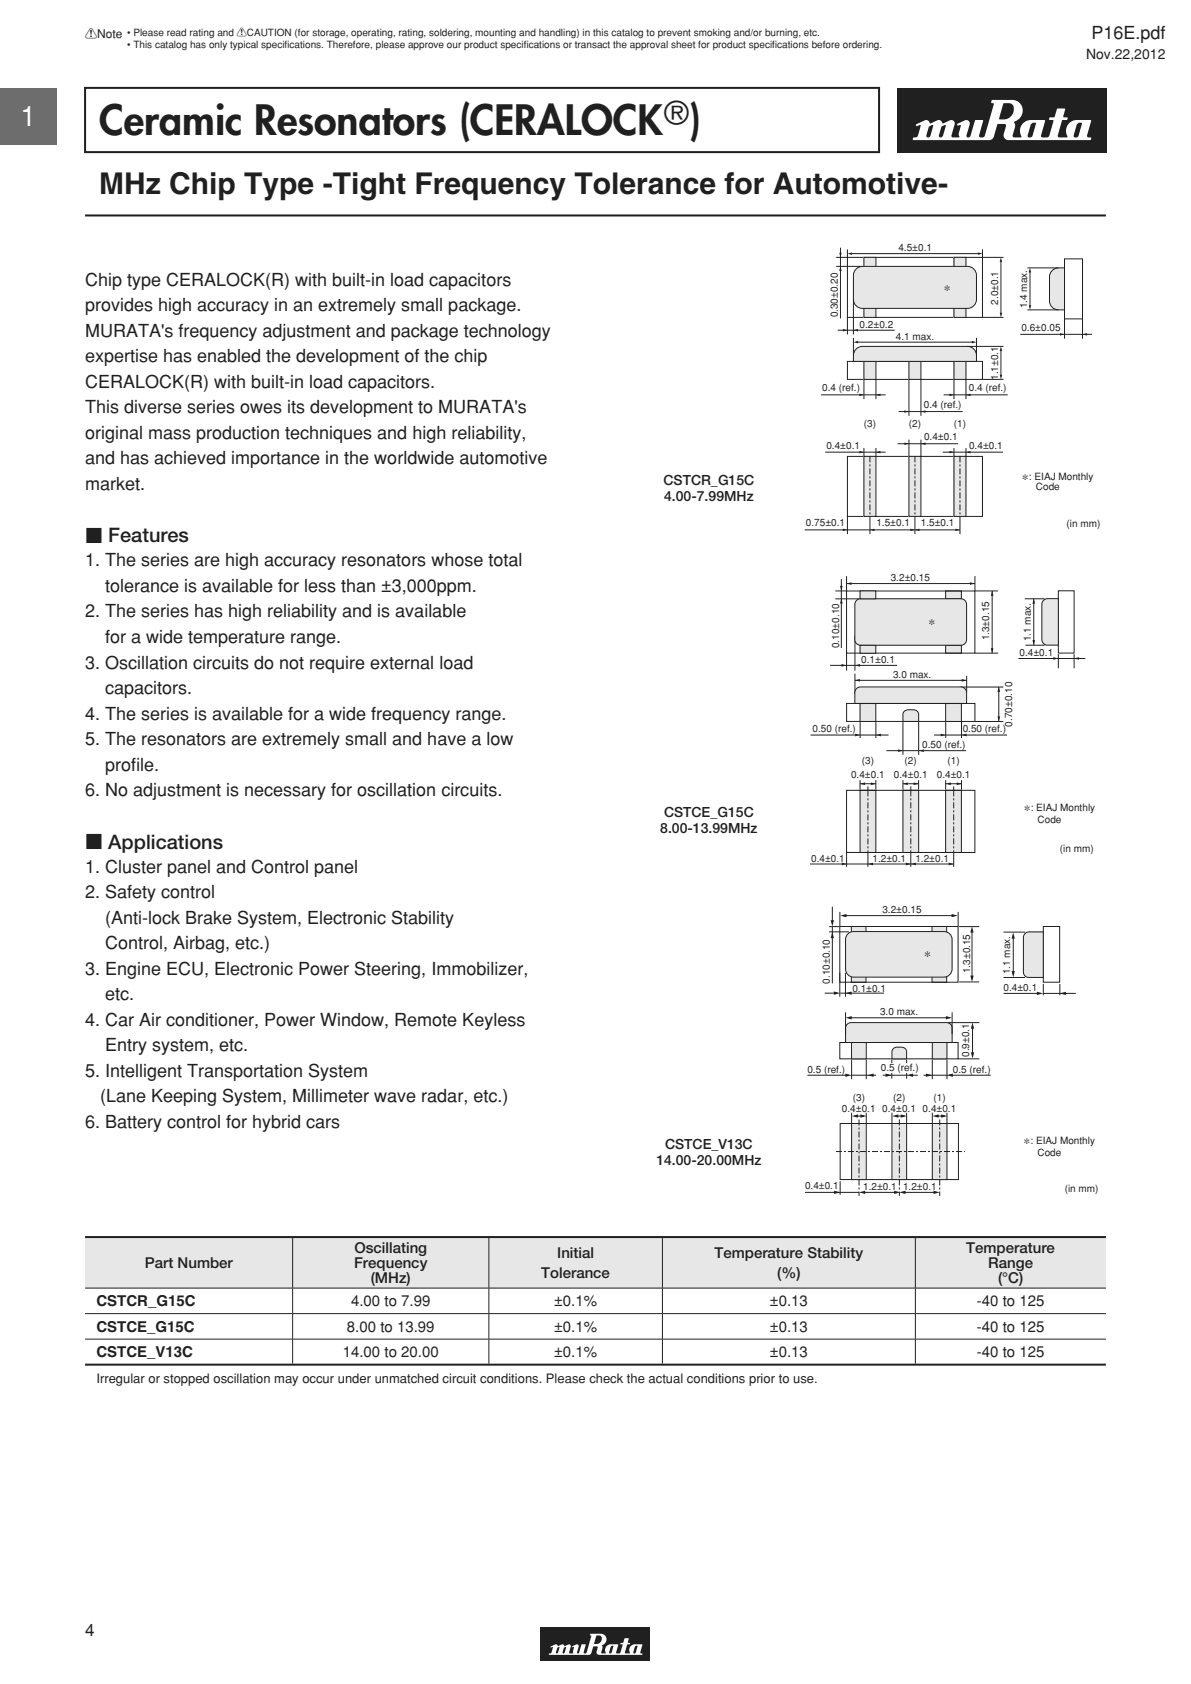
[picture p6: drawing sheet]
<svg xmlns="http://www.w3.org/2000/svg" width="210mm" height="297mm" viewBox="0 0 210 297" stroke-linecap="round" stroke-linejoin="round" font-family="sans-serif">
<path d="M15 15.5h140v11.3h-140z" fill="none" stroke="#231f20" stroke-width=".35"/>
<path d="M158.2 15.5h36.9v11.3h-36.9z" fill="#231f20"/>
<path d="M180.1 24h.1" fill="none" stroke="#231f20" stroke-width=".18"/>
<path d="M161.5 22l1.7-.8a.92 .92 0 0 1 .9 .6l.1-.1v.4l-.4 .2-.5 1.7a.38 .38 0 0 0 .4 .2 .38 .38 0 0 0 .4-.3l.5-1.7-.2-.2-.2 .1v-.4l1.1-.5a.65 .65 0 0 1 .9 .5h.3l-.1 .4-.4 .2-.5 1.6a.4 .4 0 0 0 .5 .4 .4 .4 0 0 0 .3-.5l.5-1.6-.2-.2-.2 .1 .1-.4 1.1-.5a.6 .6 0 0 1 .7 .8l-.5 2.1 .2 .1h1l.2-.1-.1-.6 .3-1.3-.1-.2-.4 .2-.1-.3 1.5-.7a.6 .6 0 0 1 .7 .7l-.6 2v.2l.3 .1h.2l.2-.3 .8-2.7h1.4l-.7 2.8a.59 .59 0 0 0 .7 .2 .59 .59 0 0 0 .4-.5l1.5-5.4-.4-.1 .1-.5 3.6-.1a1.96 1.96 0 0 1 1.8 1.8 1.96 1.96 0 0 1-1.5 2.1l.2 .8-.4 1.8 .2 .1h1.2l.1-.1a1.93 1.93 0 0 1 1.7-2.9h2.3l.2 .1-.4 1.3-1.4-.2 .2-.6-.2-.2-.5 .1-.2 .2-.6 2a.43 .43 0 0 0 .4 .4 .43 .43 0 0 0 .5-.4l.4-1.5 1.4 .2-.3 1.5 .2 .1h1a6 6 0 0 0 .9-2.6v-.4l-.7-.1v-.3l.9-.1 .5-1.5h1.4l-.3 1.4 .1 .1h.6v.3l-.1 .2h-.8l-.8 2.8 .3 .2h1.3l.1-.1a1.95 1.95 0 0 1 1.7-2.9h2.4l.1 .1-.3 1h-1.5l.2-.5-.2-.2a.68 .68 0 0 0-.8 .5l-.5 1.8a.45 .45 0 0 0 .4 .4 .45 .45 0 0 0 .5-.4l.4-1.6h1.5l-.4 1.7 .1 .2 .6 .1v.3l-.2 .1h-14.4a.85 .85 0 0 1-.8-1.1l.4-1.5-.1-.2h-.8l.1-.8h.4a1.75 1.75 0 0 0 1.5-2.7 1.93 1.93 0 0 0-1.6-.2l-.8 2.7 .2 .2h.3l-.1 .8-.7 .1-.6 2.1a.83 .83 0 0 1-.8 .6h-13.4v-.4l.4-.1a.49 .49 0 0 0 .5-.4l.4-1.6-.1-.2-.5 .3z" fill="#fff"/>
<path d="M15 38h180" fill="none" stroke="#e6e7e8" stroke-width=".18"/>
<path d="M15 38h180z" fill="none" stroke="#231f20" stroke-width=".35"/>
<path d="M149.4 45.4h23.8v10.6h-23.8zM187.7 45.7h3.2v10.5h-3.2zM149.4 63.7h23.8v3.2h-23.8zM149.4 80.5h23.8v10.6h-23.8z" fill="none" stroke="#231f20" stroke-width=".18"/>
<path d="M152.3 80.5h2.1v10.6h-2.1z" fill="#e6e7e8"/>
<path d="M152.3 80.5h2.1v10.6h-2.1z" fill="none" stroke="#231f20" stroke-width=".18"/>
<path d="M160.3 80.5h2.1v10.6h-2.1z" fill="#e6e7e8"/>
<path d="M160.3 80.5h2.1v10.6h-2.1z" fill="none" stroke="#231f20" stroke-width=".18"/>
<path d="M168.2 80.5h2.1v10.6h-2.1z" fill="#e6e7e8"/>
<path d="M168.2 80.5h2.1v10.6h-2.1z" fill="none" stroke="#231f20" stroke-width=".18"/>
<path d="M152.3 45.4h2.1v10.6h-2.1z" fill="#e6e7e8"/>
<path d="M152.3 45.4h2.1v10.6h-2.1z" fill="none" stroke="#231f20" stroke-width=".18"/>
<path d="M168.2 45.4h2.1v10.6h-2.1z" fill="#e6e7e8"/>
<path d="M168.2 45.4h2.1v10.6h-2.1z" fill="none" stroke="#231f20" stroke-width=".18"/>
<path d="M152.3 63.7h2.1v3.2h-2.1z" fill="#e6e7e8"/>
<path d="M152.3 63.7h2.1v3.2h-2.1z" fill="none" stroke="#231f20" stroke-width=".18"/>
<path d="M160.3 63.7h2.1v3.2h-2.1z" fill="#e6e7e8"/>
<path d="M160.3 63.7h2.1v3.2h-2.1z" fill="none" stroke="#231f20" stroke-width=".18"/>
<path d="M168.2 63.7h2.1v3.2h-2.1z" fill="#e6e7e8"/>
<path d="M168.2 63.7h2.1v3.2h-2.1z" fill="none" stroke="#231f20" stroke-width=".18"/>
<path d="M151.1 47.3l1-.3h18.5a1.59 1.59 0 0 1 1.6 1.6v4.2a1.59 1.59 0 0 1-1.6 1.6h-18.5a1.59 1.59 0 0 1-1.6-1.6v-4.2l.1-.5z" fill="#e6e7e8"/>
<path d="M151.1 47.3l1-.3h18.5a1.59 1.59 0 0 1 1.6 1.6v4.2a1.59 1.59 0 0 1-1.6 1.6h-18.5a1.59 1.59 0 0 1-1.6-1.6v-4.2l.1-.5z" fill="none" stroke="#231f20" stroke-width=".18"/>
<path d="M185.7 47.6l.9-.4h1.1v7.5a2.08 2.08 0 0 1-2.6-1.1v-4.8v-.5z" fill="#e6e7e8"/>
<path d="M185.7 47.6l.9-.4h1.1v7.5a2.08 2.08 0 0 1-2.6-1.1v-4.8v-.5z" fill="none" stroke="#231f20" stroke-width=".18"/>
<path d="M151.1 61.4l1-.3h18.5a1.59 1.59 0 0 1 1.6 1.6v1h-21.7a2.22 2.22 0 0 1 .6-2.3z" fill="#e6e7e8"/>
<path d="M149.4 44v1.4M150.1 44.7h22.5M173.2 44v1.4M151.1 61.4l1-.3h18.5a1.59 1.59 0 0 1 1.6 1.6v1h-21.7a2.22 2.22 0 0 1 .6-2.3z" fill="none" stroke="#231f20" stroke-width=".18"/>
<g fill="#231f20">
<path d="M172.4 44.5l.8 .2-.8 .2z"/>
<path d="M149.4 44.7l.8-.2v.4z"/>
</g>
<path d="M150.5 59.6v3.1M172.2 59.6v3.1M151.1 60.3h20.4" fill="none" stroke="#231f20" stroke-width=".18"/>
<g fill="#231f20">
<path d="M171.4 60.1l.8 .2-.8 .3z"/>
<path d="M150.5 60.3l.8-.2v.5z"/>
</g>
<path d="M173.2 45.4h3.7M173.2 56h3.7M176.5 46v9.3" fill="none" stroke="#231f20" stroke-width=".18"/>
<g fill="#231f20">
<path d="M176.3 55.2h.4l-.2 .8z"/>
<path d="M176.5 45.4l.2 .8h-.4z"/>
</g>
<path d="M144.8 69.6h11.4M152.3 66.9v3.5M154.4 66.9v3.5" fill="none" stroke="#231f20" stroke-width=".18"/>
<g fill="#231f20">
<path d="M151.5 69.4l.8 .2-.8 .3z"/>
<path d="M154.4 69.6l.9-.2v.5z"/>
</g>
<path d="M147.7 58.2h10M149.4 56v3M150.5 52.8v6.2" fill="none" stroke="#231f20" stroke-width=".18"/>
<g fill="#231f20">
<path d="M148.6 58l.8 .2-.8 .3z"/>
<path d="M150.5 58.2l.8-.2v.5z"/>
</g>
<path d="M147.4 45.4h2M147.4 47h4.7M148.2 43.7v12.5" fill="none" stroke="#231f20" stroke-width=".18"/>
<g fill="#231f20">
<path d="M148 44.6h.4l-.2 .8z"/>
<path d="M148.2 47l.2 .8h-.4z"/>
</g>
<path d="M153.4 80.5v10.6M161.3 80.5v10.6M169.3 80.5v10.6" fill="none" stroke="#231f20" stroke-width=".18" stroke-dasharray="1.1 .4 .4 .4" stroke-linecap="butt"/>
<path d="M145.5 79.7h10.7M152.3 79v1.5M154.4 79v1.5" fill="none" stroke="#231f20" stroke-width=".18"/>
<g fill="#231f20">
<path d="M151.5 79.5l.8 .2-.8 .3z"/>
<path d="M154.4 79.7l.9-.2v.5z"/>
</g>
<path d="M166.2 79.7h10.6M168.2 79v1.5M170.3 79v1.5" fill="none" stroke="#231f20" stroke-width=".18"/>
<g fill="#231f20">
<path d="M167.4 79.5l.8 .2-.8 .3z"/>
<path d="M170.3 79.7l.8-.2v.5z"/>
</g>
<path d="M158.3 78.3h10.6M160.3 77.5v3M162.4 77.5v3" fill="none" stroke="#231f20" stroke-width=".18"/>
<g fill="#231f20">
<path d="M159.5 78l.8 .3-.8 .2z"/>
<path d="M162.4 78.3l.8-.3v.5z"/>
</g>
<path d="M179.9 59h12.7M187.7 56.2v3.5M190.9 56.2v3.5" fill="none" stroke="#231f20" stroke-width=".18"/>
<g fill="#231f20">
<path d="M186.9 58.8l.8 .2-.8 .2z"/>
<path d="M190.9 59l.8-.2v.4z"/>
</g>
<path d="M141.9 93.5h27.4M149.4 91.1v3.1M153.4 91.1v3.1M161.3 91.1v3.1M169.3 91.1v3.1" fill="none" stroke="#231f20" stroke-width=".18"/>
<g fill="#231f20">
<path d="M148.6 93.2l.8 .2-.8 .3z"/>
<path d="M168.5 93.2l.8 .3-.8 .2z"/>
<path d="M153.4 93.5l.8-.3v.5z"/>
<path d="M160.5 93.2l.8 .3-.8 .2z"/>
<path d="M161.3 93.5l.8-.3v.5z"/>
</g>
<path d="M166.4 69.6h11.3M168.2 66.9v3.5M170.3 66.9v3.5" fill="none" stroke="#231f20" stroke-width=".18"/>
<g fill="#231f20">
<path d="M167.4 69.4l.8 .2-.8 .3z"/>
<path d="M170.3 69.6l.8-.2v.5z"/>
</g>
<path d="M158.4 72.6h11.3M160.3 66.9v6.4M162.4 66.9v6.4" fill="none" stroke="#231f20" stroke-width=".18"/>
<g fill="#231f20">
<path d="M159.5 72.4l.8 .2-.8 .2z"/>
<path d="M162.4 72.6l.8-.2v.4z"/>
</g>
<path d="M170.6 61.1h6.3M173.2 66.9h3.7M176.5 61.7v4.6" fill="none" stroke="#231f20" stroke-width=".18"/>
<g fill="#231f20">
<path d="M176.3 66.1h.4l-.2 .8z"/>
<path d="M176.5 61.1l.2 .8h-.4z"/>
</g>
<path d="M181.2 47.2h5.4M181.2 54.7h5.4M181.6 47.9v6.1" fill="none" stroke="#231f20" stroke-width=".18"/>
<g fill="#231f20">
<path d="M181.4 53.9h.4l-.2 .8z"/>
<path d="M181.6 47.2l.2 .8h-.4z"/>
</g>
<g fill="none" stroke="#231f20" stroke-width=".18">
<path d="M146.4 117.3h11.8M148.3 102.1v12.2M149.3 102.9h22.6M150.7 120h19.7M150.7 112v6.3M150.7 118.8v3.6M170.4 119.2v2.8M174.9 104.2v11M179.6 116.1h11.8M180.7 105.6h3.5M180.8 113.8h3.4M182.3 105.6v8.2"/>
<path d="M186.6 115.4v2.5M142.9 129.6h13.8M151.6 137.6v1.7M151.7 138.2h2.7M151.7 127.4v2.8M154.4 127.4v2.8M156.3 132.4h14M159.2 127.4v5.7M160.6 138.7v.7M162 127.4v5.7M166.8 127.4v2.8M169.3 121.2h7.6"/>
<path d="M169.5 127.2v3M171.8 127.2h5.1M176.1 121.2v6M142.8 152.4h25.4"/>
</g>
<path d="M166.7 104.2h2.8v1.4h-2.8z" fill="#e6e7e8"/>
<path d="M166.7 104.2h2.8v1.4h-2.8z" fill="none" stroke="#231f20" stroke-width=".18"/>
<path d="M166.7 113.8h2.8v1.4h-2.8z" fill="#e6e7e8"/>
<path d="M147.3 105.6h4.2M149.3 101.6v2.6h-2M149.3 104.2h22.6v11h-22.6zM149.3 114.8v3.5M166.7 113.8h2.8v1.4h-2.8zM171.9 115.2h4.1M171.9 101.6v2.6h4.1" fill="none" stroke="#231f20" stroke-width=".18"/>
<path d="M166.7 139.4h2.8v11h-2.8z" fill="#e6e7e8"/>
<path d="M166.7 139.4h2.8v11h-2.8z" fill="none" stroke="#231f20" stroke-width=".18"/>
<path d="M159.2 139.4h2.8v11h-2.8z" fill="#e6e7e8"/>
<path d="M159.2 139.4h2.8v11h-2.8z" fill="none" stroke="#231f20" stroke-width=".18"/>
<path d="M151.7 139.4h2.7v11h-2.7z" fill="#e6e7e8"/>
<path d="M186.6 104.2h2.8v11h-2.8zM189.4 115.4v2.5M149.3 139.4h22.6v10.9h-22.6zM149.3 124.1h22.6v3.1h-22.6zM151.7 139.4h2.7v11h-2.7zM153 138.7v.7M153 150.2v2.7M160.6 150.2v2.7" fill="none" stroke="#231f20" stroke-width=".18"/>
<path d="M153 139.4v10.8M160.6 139.4v10.8" fill="none" stroke="#231f20" stroke-width=".18" stroke-dasharray="1.1 .4 .4 .4" stroke-linecap="butt"/>
<path d="M184 105.9l.7-.3h1.9v8.2h-1.9a1 1 0 0 1-1-1v-6.2z" fill="#e6e7e8"/>
<path d="M184 105.9l.7-.3h1.9v8.2h-1.9a1 1 0 0 1-1-1v-6.2z" fill="none" stroke="#231f20" stroke-width=".18"/>
<path d="M151 105.9l.7-.3h17.7a1 1 0 0 1 1 1v6.2a1 1 0 0 1-1 1h-17.7a1 1 0 0 1-1-1v-6.2z" fill="#e6e7e8"/>
<path d="M151 105.9l.7-.3h17.7a1 1 0 0 1 1 1v6.2a1 1 0 0 1-1 1h-17.7a1 1 0 0 1-1-1v-6.2z" fill="none" stroke="#231f20" stroke-width=".18"/>
<path d="M151 121.4l.7-.2h17.7a1 1 0 0 1 1 1v1.9h-19.7v-1.9z" fill="#e6e7e8"/>
<path d="M151 121.4l.7-.2h17.7a1 1 0 0 1 1 1v1.9h-19.7v-1.9z" fill="none" stroke="#231f20" stroke-width=".18"/>
<path d="M151.6 104.2h2.8v1.4h-2.8z" fill="#e6e7e8"/>
<path d="M151.6 104.2h2.8v1.4h-2.8z" fill="none" stroke="#231f20" stroke-width=".18"/>
<path d="M151.6 113.8h2.8v1.4h-2.8z" fill="#e6e7e8"/>
<path d="M151.6 113.8h2.8v1.4h-2.8z" fill="none" stroke="#231f20" stroke-width=".18"/>
<path d="M151.6 124.1h2.8v3.1h-2.8z" fill="#e6e7e8"/>
<path d="M151.6 124.1h2.8v3.1h-2.8z" fill="none" stroke="#231f20" stroke-width=".18"/>
<path d="M166.7 124.1h2.8v3.1h-2.8z" fill="#e6e7e8"/>
<path d="M166.7 124.1h2.8v3.1h-2.8z" fill="none" stroke="#231f20" stroke-width=".18"/>
<g fill="#231f20">
<path d="M182 112.9h.5l-.2 .9z"/>
<path d="M182.3 105.6l.2 .9h-.5z"/>
<path d="M174.7 114.3h.5l-.3 .9z"/>
<path d="M174.9 104.2l.3 .9h-.5z"/>
<path d="M149.3 102.9l.8-.2v.5z"/>
<path d="M148.1 103.3h.5l-.3 .9z"/>
<path d="M148.3 105.6l.3 .8h-.5z"/>
<path d="M189.4 116.1l.9-.2v.5z"/>
<path d="M185.7 115.9l.9 .2-.9 .3z"/>
<path d="M171 102.7l.9 .2-.9 .3z"/>
<path d="M150.7 120l.9-.2v.4z"/>
<path d="M169.6 119.8l.8 .2-.8 .2z"/>
<path d="M154.5 129.6l.8-.2v.5z"/>
<path d="M150.8 129.4l.8 .2-.8 .3z"/>
</g>
<path d="M164.7 129.6h12.9" fill="none" stroke="#231f20" stroke-width=".18"/>
<g fill="#231f20">
<path d="M169.6 129.6l.8-.2v.5z"/>
<path d="M165.9 129.4l.8 .2-.8 .3z"/>
<path d="M162 132.4l.9-.2v.4z"/>
<path d="M158.3 132.2l.9 .2-.9 .2z"/>
<path d="M151.6 138.2l.9-.2v.5z"/>
<path d="M153.6 138l.8 .2-.8 .3z"/>
<path d="M153.1 152.4l.8-.3v.5z"/>
<path d="M148.4 152.1l.9 .3-.9 .2z"/>
<path d="M159.7 152.1l.9 .3-.9 .2z"/>
<path d="M160.6 152.4l.9-.3v.5z"/>
<path d="M167.3 152.1l.9 .3-.9 .2z"/>
</g>
<path d="M159.2 138.2h2.8" fill="none" stroke="#231f20" stroke-width=".18"/>
<g fill="#231f20">
<path d="M159.2 138.2l.9-.2v.5z"/>
<path d="M161.1 138l.9 .2-.9 .3z"/>
</g>
<path d="M166.8 138.2h2.8" fill="none" stroke="#231f20" stroke-width=".18"/>
<g fill="#231f20">
<path d="M166.8 138.2l.9-.2v.5z"/>
<path d="M168.7 138l.9 .2-.9 .3z"/>
<path d="M176.1 121.2l.2 .8h-.4z"/>
<path d="M175.9 126.4h.4l-.2 .8z"/>
<path d="M150.8 117.3l.8-.2v.5z"/>
<path d="M148.4 117.1l.8 .2-.8 .3z"/>
</g>
<path d="M154.4 137.6v1.7M159.2 137.6v1.7M162 137.6v1.7M166.7 137.6v1.7M168.2 138.7v.7M169.5 137.6v1.7M149.3 150.2v2.7M168.2 150.2v2.7" fill="none" stroke="#231f20" stroke-width=".18"/>
<path d="M168.2 139.4v10.8" fill="none" stroke="#231f20" stroke-width=".18" stroke-dasharray="1.1 .4 .4 .4" stroke-linecap="butt"/>
<path d="M159.5 125.4a2.04 2.04 0 0 1 2.4 .3l.1 1.5h-2.8v-1.2z" fill="#e6e7e8"/>
<path d="M159.5 125.4a2.04 2.04 0 0 1 2.4 .3l.1 1.5h-2.8v-1.2z" fill="none" stroke="#231f20" stroke-width=".18"/>
<path d="M164.3 163.4h2.6v9.8h-2.6z" fill="#e6e7e8"/>
<path d="M164.3 163.4h2.6v9.8h-2.6z" fill="none" stroke="#231f20" stroke-width=".18"/>
<path d="M150.1 163.4h2.6v9.8h-2.6z" fill="#e6e7e8"/>
<path d="M150.1 163.4h2.6v9.8h-2.6z" fill="none" stroke="#231f20" stroke-width=".18"/>
<path d="M149.4 164.9l.6-.5 .5-.1h16a1.41 1.41 0 0 1 1.4 1.4v5.2a1.45 1.45 0 0 1-1.4 1.4h-16a1.42 1.42 0 0 1-1.4-1.4v-5.2z" fill="#e6e7e8"/>
<path d="M149.4 164.9l.6-.5 .5-.1h16a1.41 1.41 0 0 1 1.4 1.4v5.2a1.45 1.45 0 0 1-1.4 1.4h-16a1.42 1.42 0 0 1-1.4-1.4v-5.2zM148.1 198.1h20.9v9.9h-20.9z" fill="none" stroke="#231f20" stroke-width=".18"/>
<path d="M157.3 198.1h2.6v9.9h-2.6z" fill="#e6e7e8"/>
<path d="M157.3 198.1h2.6v9.9h-2.6z" fill="none" stroke="#231f20" stroke-width=".18"/>
<path d="M164.4 198.1h2.6v9.9h-2.6z" fill="#e6e7e8"/>
<path d="M164.4 198.1h2.6v9.9h-2.6z" fill="none" stroke="#231f20" stroke-width=".18"/>
<path d="M150.2 198.1h2.5v9.9h-2.5z" fill="#e6e7e8"/>
<path d="M148.1 163.4h20.8v9.8h-20.8zM184 163.4h2.8v9.8h-2.8zM150.2 198.1h2.5v9.9h-2.5z" fill="none" stroke="#231f20" stroke-width=".18"/>
<path d="M180.7 164.6l.7-.2h2.6v8h-2.6a.93 .93 0 0 1-1-.9v-6.2z" fill="#e6e7e8"/>
<path d="M180.7 164.6l.7-.2h2.6v8h-2.6a.93 .93 0 0 1-1-.9v-6.2zM148.1 183.9h20.8v2.8h-20.8z" fill="none" stroke="#231f20" stroke-width=".18"/>
<path d="M150.1 183.9h2.6v2.8h-2.6z" fill="#e6e7e8"/>
<path d="M150.1 183.9h2.6v2.8h-2.6z" fill="none" stroke="#231f20" stroke-width=".18"/>
<path d="M164.4 183.9h2.6v2.8h-2.6z" fill="#e6e7e8"/>
<path d="M164.4 183.9h2.6v2.8h-2.6z" fill="none" stroke="#231f20" stroke-width=".18"/>
<path d="M149.4 180.6l.7-.2h16.8a.95 .95 0 0 1 1 .9v2.6h-18.8v-2.6z" fill="#e6e7e8"/>
<path d="M149.4 180.6l.7-.2h16.8a.95 .95 0 0 1 1 .9v2.6h-18.8v-2.6z" fill="none" stroke="#231f20" stroke-width=".18"/>
<path d="M157.5 184.9a1.8 1.8 0 0 1 2.3 .3l.1 1.5h-2.6v-1.2z" fill="#e6e7e8"/>
<path d="M148.6 161.5h19.4M157.5 184.9a1.8 1.8 0 0 1 2.3 .3l.1 1.5h-2.6v-1.2z" fill="none" stroke="#231f20" stroke-width=".18"/>
<g fill="#231f20">
<path d="M167.8 161.2l1.1 .3-1.1 .3z"/>
<path d="M148.2 161.5l1-.3v.6z"/>
</g>
<path d="M146.8 159.9v3" fill="none" stroke="#231f20" stroke-width=".18"/>
<path d="M146.5 162.3h.6l-.3 1.1z" fill="#231f20"/>
<path d="M146.8 163.5v9.9M148.1 160.8v2.6M168.9 160.8v2.6" fill="none" stroke="#231f20" stroke-width=".18"/>
<path d="M146.8 164.4l.3 1.1h-.6z" fill="#231f20"/>
<path d="M145.4 175.2h2.3" fill="none" stroke="#231f20" stroke-width=".18"/>
<path d="M147 174.9l1.1 .3-1.1 .3z" fill="#231f20"/>
<path d="M146.2 164.3h3.5M148.1 175.2h7.8" fill="none" stroke="#231f20" stroke-width=".18"/>
<path d="M149.1 175.2l1.1-.3v.6z" fill="#231f20"/>
<path d="M149.1 171.6v4.2M171.4 164.1v8.6" fill="none" stroke="#231f20" stroke-width=".18"/>
<g fill="#231f20">
<path d="M171.4 163.4l.3 1.1h-.6z"/>
<path d="M171.1 172.1h.6l-.3 1.1z"/>
</g>
<path d="M169.1 163.4h3.6M169.1 173.2h3.6M178.7 165.3v6.4" fill="none" stroke="#231f20" stroke-width=".18"/>
<g fill="#231f20">
<path d="M178.7 164.5l.2 1h-.5z"/>
<path d="M178.4 171.3h.5l-.2 1.1z"/>
<path d="M182.8 174.9l1.1 .3-1.1 .3z"/>
</g>
<path d="M183.9 175.2h5.8" fill="none" stroke="#231f20" stroke-width=".18"/>
<path d="M186.9 175.2l1.1-.3v.6z" fill="#231f20"/>
<path d="M146.2 163.4h1.8M148.1 171.6v4.2M176.9 164.4h3.9M176.9 172.4h3.9M177 175.2h6.4M184 173.5v2M186.9 173.5v2M142.4 189.6h7.3" fill="none" stroke="#231f20" stroke-width=".18"/>
<path d="M149.1 189.3l1 .3-1 .3z" fill="#231f20"/>
<path d="M150 189.6h4.5" fill="none" stroke="#231f20" stroke-width=".18"/>
<path d="M153 189.6l1-.3v.6z" fill="#231f20"/>
<path d="M162.8 189.6h4.4M167.3 189.6h7.4" fill="none" stroke="#231f20" stroke-width=".18"/>
<path d="M163.3 189.3l1 .3-1 .3z" fill="#231f20"/>
<path d="M160.3 189.6h1.5" fill="none" stroke="#231f20" stroke-width=".18"/>
<path d="M159.9 189.6l1.1-.3v.6z" fill="#231f20"/>
<path d="M155.7 189.6h4.5" fill="none" stroke="#231f20" stroke-width=".18"/>
<path d="M156.1 189.3l1.1 .3-1.1 .3z" fill="#231f20"/>
<path d="M171.5 181.1v5.1" fill="none" stroke="#231f20" stroke-width=".18"/>
<g fill="#231f20">
<path d="M171.5 180.3l.3 1.1h-.6z"/>
<path d="M171.2 185.6h.6l-.3 1.1z"/>
</g>
<path d="M149.6 179.5h17.4" fill="none" stroke="#231f20" stroke-width=".18"/>
<g fill="#231f20">
<path d="M166.8 179.2l1.1 .3-1.1 .3z"/>
<path d="M149.1 179.5l1.1-.3v.6z"/>
</g>
<path d="M149.1 178.5v3.9M167.9 178.5v3.9M150.2 186.9v3.4M152.7 186.9v3.4M157.2 186.9v3.3M159.9 186.9v3.3M164.4 186.9v3.4M167.1 180.4h5.6M168.9 186.7h3.8" fill="none" stroke="#231f20" stroke-width=".18"/>
<path d="M166.9 189.6l1.1-.3v.6z" fill="#231f20"/>
<path d="M157.3 196.2v1.9M159.9 196.2v1.9M167 186.9v3.4M141.9 210.3h9.6" fill="none" stroke="#231f20" stroke-width=".18"/>
<path d="M147.1 210l1.1 .3-1.1 .3z" fill="#231f20"/>
<path d="M152.2 210.3h5.7" fill="none" stroke="#231f20" stroke-width=".18"/>
<g fill="#231f20">
<path d="M157.7 210l1 .3-1 .3z"/>
<path d="M151.5 210.3l1.1-.3v.6z"/>
</g>
<path d="M158.9 210.3h5.9" fill="none" stroke="#231f20" stroke-width=".18"/>
<g fill="#231f20">
<path d="M164.6 210l1.1 .3-1.1 .3z"/>
<path d="M158.6 210.3l1.1-.3v.6z"/>
</g>
<path d="M150.7 196.8h1.6M164.4 196.2v1.9M167 196.2v1.9M148.1 208.3v2.4" fill="none" stroke="#231f20" stroke-width=".18"/>
<path d="M158.6 197.4v13.5M165.7 197.4v13.5M147.4 203.1h22.7" fill="none" stroke="#231f20" stroke-width=".18" stroke-dasharray="1.1 .4 .4 .4" stroke-linecap="butt"/>
<g fill="#231f20">
<path d="M151.7 196.5l1.1 .3-1.1 .3z"/>
<path d="M150.2 196.8l1.1-.3v.6z"/>
</g>
<path d="M157.8 196.8h1.7" fill="none" stroke="#231f20" stroke-width=".18"/>
<g fill="#231f20">
<path d="M158.8 196.5l1.1 .3-1.1 .3z"/>
<path d="M157.3 196.8l1.1-.3v.6z"/>
</g>
<path d="M164.9 196.8h1.7" fill="none" stroke="#231f20" stroke-width=".18"/>
<g fill="#231f20">
<path d="M165.9 196.5l1.1 .3-1.1 .3z"/>
<path d="M164.4 196.8l1.1-.3v.6z"/>
</g>
<path d="M150.2 196.2v1.9M152.7 196.2v1.9" fill="none" stroke="#231f20" stroke-width=".18"/>
<path d="M151.5 197.4v13.5" fill="none" stroke="#231f20" stroke-width=".18" stroke-dasharray="1.1 .4 .4 .4" stroke-linecap="butt"/>
<path d="M156.9 187.6h3.5v1.6h-3.5z" fill="#fff"/>
<path d="M15 218.2h36.6v9h-36.6zM51.6 218.2h34.6v9h-34.6zM86.2 218.2h30.6v9h-30.6zM116.8 218.2h44.6v9h-44.6zM161.4 218.2h33.6v9h-33.6z" fill="#e6e7e8"/>
<path d="M15 218.2h180M15 240.7h180" fill="none" stroke="#231f20" stroke-width=".35"/>
<g fill="none" stroke="#231f20" stroke-width=".18">
<path d="M51.6 218.4v8.7M86.2 218.4v8.7M116.8 218.4v8.7M161.4 218.4v8.7M15 227.2h180M15 231.7h180M15 236.2h180M51.6 227.2v4.4M51.6 231.7v4.4M51.6 236.2v4.3M86.2 227.2v4.4M86.2 231.7v4.4"/>
<path d="M86.2 236.2v4.3M116.8 227.2v4.4M116.8 231.7v4.4M116.8 236.2v4.3M161.4 227.2v4.4M161.4 231.7v4.4M161.4 236.2v4.3"/>
</g>
<path d="M95.3 287h19.4v6h-19.4z" fill="#231f20"/>
<path d="M106.8 291.5h.1" fill="none" stroke="#231f20" stroke-width=".18"/>
<path d="M97.1 290.4l.8-.4a.42 .42 0 0 1 .5 .3l.1 .2-.3 .1-.1 1 .3-.1 .3-1h-.2v-.2l.7-.3 .3 .3h.2l-.1 .2-.2 .1-.2 .8 .1 .2 .3-.1 .2-1h-.2l.1-.2 .6-.3 .4 .3-.3 1.3h.6l.2-1.1h-.3v-.1l.8-.4h.2l.1 .4-.3 1.1 .2 .1 .2-.1 .4-1.5h.7l.1 .1-.4 1.4 .3 .1 .2-.2 .9-2.9-.3-.1 .1-.2 1.9-.1a1.05 1.05 0 0 1 .9 1 1.05 1.05 0 0 1-.8 1.1l.1 .4-.2 1h.8a1.12 1.12 0 0 1 .9-1.6l1.3 .1-.2 .6h-.7v-.5l-.4 .2-.3 1.2h.4l.3-.9h.7l-.2 .8 .2 .1h.4l.2-.1 .4-1.4-.4-.1v-.2l.5-.1 .2-.8 .8 .1-.2 .7 .4 .1v.1l-.5 .1-.4 1.5 .1 .1h.8a1.12 1.12 0 0 1 .8-1.6l1.4 .1-.2 .5h-.7v-.4l-.4 .2-.3 1.2h.3l.4-1h.7l-.2 .9 .4 .1-.1 .2-7.4 .1a.48 .48 0 0 1-.6-.6l.2-.8-.1-.1h-.4l.1-.5h.2a.93 .93 0 0 0 .9-.9 .47 .47 0 0 0-.4-.6l-.6 .1-.4 1.4h.3l-.1 .5h-.3l-.3 1.2-.3 .2-7.2 .1v-.3l.4-.1 .3-1-.4 .1z" fill="#fff"/>
<path d="M0 15.5h10v10h-10z" fill="#6d6e70"/>
<text font-size="7.2" fill="#231f20" x="17.5" y="23.9">Ceramic Resonators (CERALOCKr)</text>
<text font-size="5.3" fill="#231f20" x="17.5" y="34.2">MHz Chip Type -Tight Frequency Tolerance for Automotive-</text>
<text font-size="4.9" fill="#fff" x="3.6" y="22.3">1</text>
<g font-size="3.5" fill="#231f20">
<text x="15" y="95.8">c Features</text>
<text x="15" y="149.8">c Applications</text>
</g>
<g font-size="3.2" fill="#231f20">
<text x="192.4" y="6.8">P16E.pdf</text>
<text x="15" y="50.4">Chip type CERALOCK(R) with built-in load capacitors</text>
<text x="15" y="54.9">provides high accuracy in an extremely small package.</text>
<text x="15" y="59.4">MURATA's frequency adjustment and package technology</text>
<text x="15" y="63.9">expertise has enabled the development of the chip</text>
<text x="15" y="68.4">CERALOCK(R) with built-in load capacitors.</text>
<text x="15" y="72.9">This diverse series owes its development to MURATA's</text>
<text x="15" y="77.4">original mass production techniques and high reliability,</text>
<text x="15" y="81.9">and has achieved importance in the worldwide automotive</text>
<text x="15" y="86.4">market.</text>
<text x="15" y="99.9">1. The series are high accuracy resonators whose total</text>
<text x="18.5" y="104.4">tolerance is available for less than ±3,000ppm.</text>
<text x="15" y="108.9">2. The series has high reliability and is available</text>
<text x="18.5" y="113.4">for a wide temperature range.</text>
<text x="15" y="117.9">3. Oscillation circuits do not require external load</text>
<text x="18.5" y="122.4">capacitors.</text>
<text x="15" y="126.9">4. The series is available for a wide frequency range.</text>
<text x="15" y="131.4">5. The resonators are extremely small and have a low</text>
<text x="18.5" y="135.9">prof</text>
<text x="23.1" y="135.9">i le.</text>
<text x="15" y="140.4">6. No adjustment is necessary for oscillation circuits.</text>
<text x="15" y="153.9">1. Cluster panel and Control panel</text>
<text x="15" y="158.4">2. Safety control</text>
<text x="18.5" y="162.9">(Anti-lock Brake System, Electronic Stability</text>
<text x="18.5" y="167.4">Control, Airbag, etc.)</text>
<text x="15" y="171.9">3. Engine ECU, Electronic Power Steering, Immobilizer,</text>
<text x="18.5" y="176.4">etc.</text>
<text x="15" y="180.9">4. Car Air conditioner, Power Window, Remote Keyless</text>
<text x="18.5" y="185.4">Entry system, etc.</text>
<text x="15" y="189.9">5. Intelligent Transportation System</text>
<text x="17.6" y="194.4">(Lane Keeping System, Millimeter wave radar, etc.)</text>
<text x="15" y="198.9">6. Battery control for hybrid cars</text>
</g>
<text font-size="3" fill="#231f20" x="15" y="288.6">4</text>
<g font-size="2.6" fill="#231f20">
<text x="62.5" y="221">Oscillating</text>
<text x="98.2" y="221.9">Initial</text>
<text x="126" y="221.9">Temperature Stability</text>
<text x="170.4" y="221">Temperature</text>
<text x="25.5" y="223.6">Part Number</text>
<text x="62.4" y="223.6">Frequency</text>
<text x="65.4" y="226.3">(MHz)</text>
<text x="95.4" y="225.4">Tolerance</text>
<text x="137" y="225.4">(%)</text>
<text x="174.3" y="223.6">Range</text>
<text x="176" y="226.3">(°C)</text>
<text x="17" y="230.4">CSTCR_G15C</text>
<text x="61.9" y="230.4">4.00 to 7.99</text>
<text x="97.7" y="230.4">±0.1%</text>
<text x="135.8" y="230.4">±0.13</text>
<text x="172.2" y="230.4">-40 to 125</text>
<text x="17" y="234.9">CSTCE_G15C</text>
<text x="17" y="239.4">CSTCE_V13C</text>
<text x="60.4" y="239.4">14.00 to 20.00</text>
<text x="61.2" y="234.9">8.00 to 13.99</text>
<text x="97.7" y="239.4">±0.1%</text>
<text x="97.7" y="234.9">±0.1%</text>
<text x="135.8" y="234.9">±0.13</text>
<text x="135.8" y="239.4">±0.13</text>
<text x="172.2" y="234.9">-40 to 125</text>
<text x="172.2" y="239.4">-40 to 125</text>
</g>
<g font-size="2.5" fill="#231f20">
<text x="191.5" y="10.3">Nov.22,2012</text>
<text x="166.4" y="51.7">∗</text>
<text x="117" y="85.6">CSTCR_G15C</text>
<text x="117.1" y="88.4">4.00-7.99MHz</text>
<text x="180.2" y="85.1">∗</text>
<text x="163.7" y="110.6">∗</text>
<text x="180.5" y="143.4">∗</text>
<text x="116.4" y="146.9">8.00-13.99MHz</text>
<text x="117.1" y="144.1">CSTCE_G15C</text>
<text x="162.9" y="169.1">∗</text>
<text x="117.3" y="202.6">CSTCE_V13C</text>
<text x="180.5" y="202.1">∗</text>
<text x="115.7" y="205.4">14.00-20.00MHz</text>
</g>
<text font-size="2.3" fill="#231f20" x="17" y="244">Irregular or stopped oscillation may occur under unmatched circuit conditions. Please check the actual conditions prior to use.</text>
<text font-size="2.1" fill="#231f20" x="15" y="6.7">!Note</text>
<g font-size="1.8" fill="#231f20">
<text x="22.4" y="6.4">• Please read rating and !CAUTION (for storage, operating, rating, soldering, mounting and handling) in this catalog to prevent smoking and/or burning, etc.</text>
<text x="22.4" y="8.5">• This catalog has only typical specifcations. Therefore, please approve our product specif</text>
<text x="50.2" y="8.5">i</text>
<text x="92.3" y="8.5">i cations or transact the approval sheet for product specif</text>
<text x="136.2" y="8.5">i cations before ordering.</text>
<text x="158.4" y="44.4">4.5±0.1</text>
<text x="176" y="53.7" transform="rotate(-90 176 53.7)">2.0±0.1</text>
<text x="147.7" y="56" transform="rotate(-90 147.7 56)">0.30±0.20</text>
<text x="151.6" y="57.9">0.2±0.2</text>
<text x="158" y="60">4.1 max.</text>
<text x="180.1" y="58.3">0.6±0.05</text>
<text x="181.1" y="54.4" transform="rotate(-90 181.1 54.4)">1.4 max.</text>
<text x="145" y="69">0.4 (ref.)</text>
<text x="162.9" y="72">0.4 (ref.)</text>
<text x="170.8" y="69">0.4 (ref.)</text>
<text x="176" y="67" transform="rotate(-90 176 67)">1.1±0.1</text>
<text x="152.3" y="75.4">(3)</text>
<text x="160.2" y="75.4">(2)</text>
<text x="162.9" y="77.6">0.4±0.1</text>
<text x="168.2" y="75.4">(1)</text>
<text x="145.7" y="79.1">0.4±0.1</text>
<text x="170.9" y="79.1">0.4±0.1</text>
<text x="181.4" y="84.7">: EIAJ Monthly</text>
<text x="182.7" y="86.5">Code</text>
<text x="142.1" y="92.8">0.75±0.1</text>
<text x="154.5" y="92.8">1.5±0.1</text>
<text x="162.4" y="92.8">1.5±0.1</text>
<text x="188.1" y="92.9">(in mm)</text>
<text x="157.1" y="102.5">3.2±0.15</text>
<text x="174.4" y="113" transform="rotate(-90 174.4 113)">1.3±0.15</text>
<text x="181.7" y="113.1" transform="rotate(-90 181.7 113.1)">1.1 max.</text>
<text x="148" y="114.3" transform="rotate(-90 148 114.3)">0.10±0.10</text>
<text x="151.9" y="116.9">0.1±0.1</text>
<text x="157.5" y="119.6">3.0 max.</text>
<text x="179.8" y="115.8">0.4±0.1</text>
<text x="143.3" y="129.1">0.50 (ref.)</text>
<text x="162.6" y="131.9">0.50 (ref.)</text>
<text x="169.7" y="129.1">0.50 (ref.)</text>
<text x="178.5" y="128.2" transform="rotate(-90 178.5 128.2)">0.70±0.10</text>
<text x="150.1" y="137.2">0.4±0.1</text>
<text x="152" y="134.8">(3)</text>
<text x="157.6" y="137.2">0.4±0.1</text>
<text x="159.5" y="134.8">(2)</text>
<text x="165.2" y="137.2">0.4±0.1</text>
<text x="167.1" y="134.8">(1)</text>
<text x="181.7" y="143">: EIAJ Monthly</text>
<text x="183" y="145.2">Code</text>
<text x="143" y="152">0.4±0.1</text>
<text x="153.8" y="152">1.2±0.1</text>
<text x="161.4" y="152">1.2±0.1</text>
<text x="186.9" y="150.3">(in mm)</text>
<text x="155.6" y="161.1">3.2±0.15</text>
<text x="146.3" y="173.5" transform="rotate(-90 146.3 173.5)">0.10±0.10</text>
<text x="171" y="171.6" transform="rotate(-90 171 171.6)">1.3±0.15</text>
<text x="178.1" y="171.9" transform="rotate(-90 178.1 171.9)">1.1 max.</text>
<text x="150.3" y="175">0.1±0.1</text>
<text x="155.2" y="179.1">3.0 max.</text>
<text x="177" y="174.8">0.4±0.1</text>
<text x="142.4" y="189.2">0.5 (ref.)</text>
<text x="155.3" y="188.9">0.5 (ref.)</text>
<text x="168" y="189.2">0.5 (ref.)</text>
<text x="170.9" y="186.4" transform="rotate(-90 170.9 186.4)">0.9±0.1</text>
<text x="148.5" y="196.2">0.4±0.1</text>
<text x="150.4" y="194.2">(3)</text>
<text x="155.6" y="196.2">0.4±0.1</text>
<text x="157.5" y="194.2">(2)</text>
<text x="162.7" y="196.2">0.4±0.1</text>
<text x="164.6" y="194.2">(1)</text>
<text x="181.7" y="201.7">: EIAJ Monthly</text>
<text x="182.9" y="203.9">Code</text>
<text x="141.9" y="209.7">0.4±0.1</text>
<text x="152.2" y="209.8">1.2±0.1 1.2±0.1</text>
<text x="187.7" y="210.3">(in mm)</text>
</g>
</svg>
